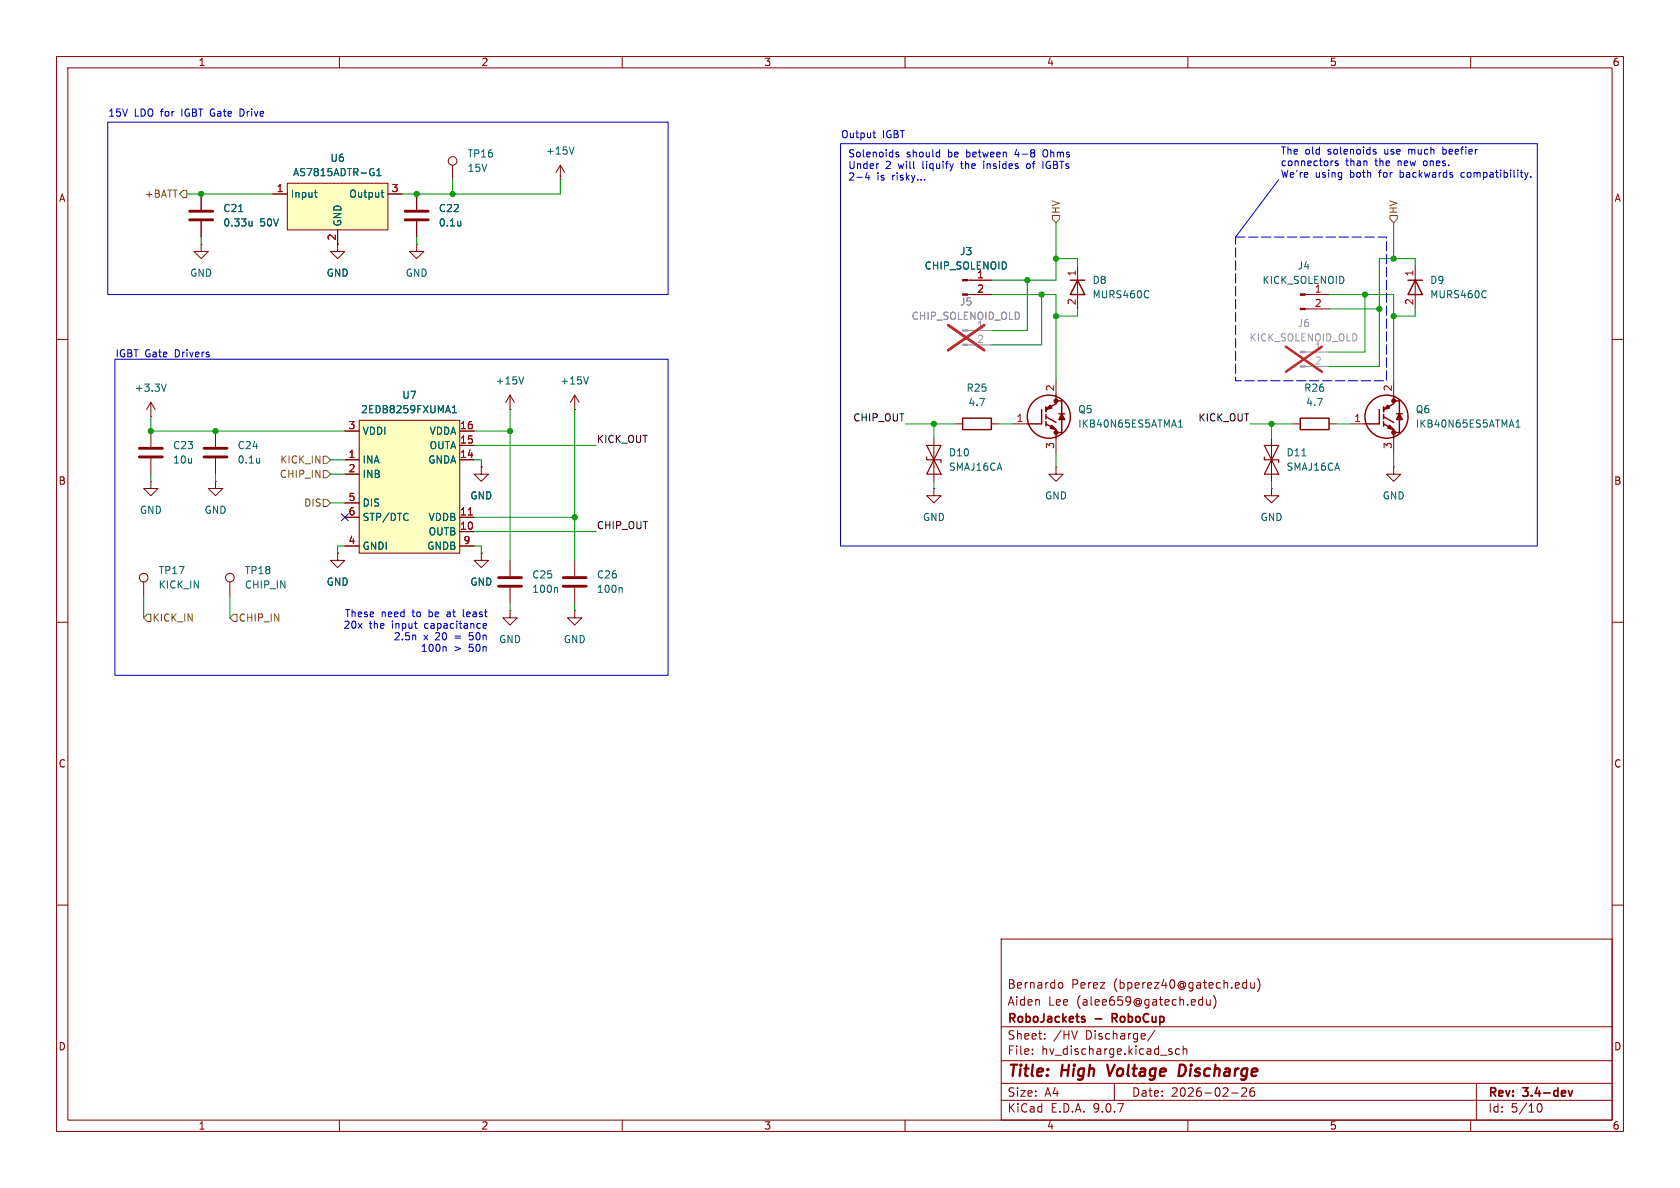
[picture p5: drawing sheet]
<svg xmlns="http://www.w3.org/2000/svg" width="297mm" height="210mm" viewBox="0 0 297 210" stroke-linecap="round" stroke-linejoin="round" font-family="sans-serif">
<g fill="none" stroke="#840000" stroke-width=".18">
<path d="M10 10h277v190h-277zM12 12h273v186h-273zM60 10v2M110 10v2M160 10v2M210 10v2M260 10v2M35.6 34.3v2.8M35.6 39.1v2.8M73.7 34.3v2.8M73.7 39.1v2.8M80 29.2v2.6"/>
<path d="M99.1 31.8h.1M99.1 29.2l-.8 1.3M99.1 29.2l.7 1.3M99.1 29.2v2.6M59.7 43.2v1.3h1.3l-1.3 1.2-1.3-1.2h1.3M230.7 52.1h4.2M230.7 54.6h4.2M10 60h2M38.1 76.2v2.8M228.6 74.9h1.3M234.9 74.9h1.3M285 60h2"/>
<path d="M38.1 81v2.8M10 110h2M90.2 108v1.2h1.2l-1.2 1.3-1.3-1.3h1.3M90.2 108h.1M285 110h2M10 160h2M177 166h108v32h-108zM187.2 173.8l.4-.1 .3 .3-.1 .6-.2 .1-.4-.1M212.2 176.7l.4 .1M212.6 176.2v1.5M212.6 177.6l-.4 .1M213.3 176.7l.1 .9 .3 .1 .3-.1"/>
<path d="M214 176.7v1M214.6 176.1a1.74 1.74 0 0 1-.1 2.2M220 173.7l.4 .1M220.4 173.2v1.5M220.4 174.6l-.4 .1M221.1 173.7l.1 .9 .3 .1 .2-.1M221.7 173.7v1M222.3 173a1.72 1.72 0 0 1 0 2.3M285 160h2M60 198v2M110 198v2M160 198v2"/>
<path d="M177 194.5h108M177 191.5h108M177 187.5h108M177 181.5h108M182.5 186.3v.1M182.5 185.5v.1M184.7 183.6v.1M184.7 182.8v.1M190.5 182.2l-.5 1.5M197 191.5v3M204.2 182.1l-1.3 2M206.8 185.9l.4 .1v.2l-.2 .2h-.3"/>
<path d="M206.8 185.4l.4 .1M208.5 185.5l-.4-.1-.3 .3v.4l.2 .2h.5M209.2 185.5l.2-.1 .3 .1 .1 .9M209.2 184.9v1.5M210 198v2M217.7 193.2h1.2M220.3 192.4v.5l-.8 .9h.9M221.2 192.4a1.17 1.17 0 0 0-.1 1.3h.6l.1-.5-.3-.3h-.4l-.1 .3M260 198v2M261 191.5v6.5M271.7 195.7l.2-.5 .2-.1a.81 .81 0 0 1 .6 .6 .81 .81 0 0 1-.3 .8h-.4l-.3-.5"/>
<circle cx="80" cy="28.4" r=".76"/>
</g>
<path d="M191.6 179.7l.2 .1M196.6 180h.6M197.2 179.2h-.6v1.5M191.6 180.2l.2 .2-.2 .3M277.3 192.8l.3 1 .4-1" fill="none" stroke="#840000" stroke-width=".3"/>
<path d="M195.7 188.2l.5 2M209.3 188.3l-.7-.1-.3 2h.5l.5-.3" fill="none" stroke="#840000" stroke-width=".4"/>
<path d="M33.5 37.3h4.1M33.5 38.9h4.1M71.6 37.3h4.1M71.6 38.9h4.1M36.1 79.2h4M36.1 80.8h4" fill="none" stroke="#840000" stroke-width=".51"/>
<path d="M42.2 37.4h.7M44.6 39.1v.8M44.6 39.8l-.4 .1M81.5 39.1v.8M81.5 39.8l-.1 .1M101.5 26l-.4 1.2M45.9 81v.9M45.9 81.7l-.1 .1" fill="none" stroke="#006464" stroke-width=".18"/>
<g fill="#a1a1a1" stroke="#a1a1a1" stroke-width=".18">
<path d="M229.9 62.1h.8v.3h-.8z"/>
<path d="M229.9 64.6h.8v.3h-.8z"/>
</g>
<path d="M230.7 62.2h4.2M230.7 64.8h4.2" fill="none" stroke="#a1a1a1" stroke-width=".18"/>
<path d="M227.3 61.3l6.4 4.4M233.7 61.3l-6.4 4.4" fill="none" stroke="#e12e31" stroke-width=".46"/>
<g fill="#840000" stroke="#840000" stroke-width=".18">
<path d="M229.9 51.9h.8v.3h-.8z"/>
<path d="M229.9 54.5h.8v.2h-.8z"/>
</g>
<path d="M229.9 73.9h5v2h-5z" fill="none" stroke="#840000" stroke-width=".25"/>
<path d="M50.8 32.4h17.8v8.2h-17.8z" fill="#ffffc2"/>
<g fill="none" stroke="#840000" stroke-width=".18">
<path d="M48.3 34.3h2.5M50.8 32.4h17.8v8.2h-17.8zM68.6 34.3h2.5M35.6 43.2v1.3h1.2l-1.2 1.2-1.3-1.2h1.3M35.6 43.2h.1M59.7 40.6v2.6M73.7 43.2v1.3h1.2l-1.2 1.2-1.3-1.2h1.3M73.7 43.2h.1M26.7 85.1v1.3h1.2l-1.2 1.2-1.3-1.2h1.3M26.7 85.1h.1M85.1 97.8v1.3h1.3l-1.3 1.2-1.3-1.2h1.3M85.1 97.8h.1"/>
<path d="M90.2 99.1v2.8M101.6 99.1v2.8M90.2 103.9v2.8M101.6 108v1.2h1.3l-1.3 1.3-1.3-1.3h1.3M101.6 108h.1M101.6 103.9v2.8"/>
</g>
<path d="M55.6 34h.5M55.8 34.8l.3 .1M65.9 30.5h.2v.4l-.2 .2M65.9 29.8l.2 .1M66.6 31.1h.7M66.6 30.2l.4-.4v1.3M67.4 34h.5M67.5 33.6v1.1l.4 .2M98.4 103.9l.2 .2v.6M109.8 103.9l.2 .2v.6" fill="none" stroke="#006464" stroke-width=".18"/>
<path d="M88.1 102.1h4.1M88.1 103.6h4.1M99.6 102.1h4M99.6 103.6h4" fill="none" stroke="#840000" stroke-width=".51"/>
<path d="M63.5 74.3h17.8v23.5h-17.8z" fill="#ffffc2"/>
<g fill="none" stroke="#840000" stroke-width=".18">
<path d="M35.6 34.3v2.8M35.6 39.1v2.8M48.3 34.3h2.5M68.6 34.3h2.5M73.7 34.3v2.8M73.7 39.1v2.8M59.7 40.6v2.6M171 49.5h4.3M171 52.1h4.3M190.5 47v7.6M250.2 47v7.6M26.7 73.7h.1"/>
<path d="M26.7 71.1l-.8 1.3M26.7 71.1l.7 1.3M26.7 71.1v2.6M26.7 76.2v2.8M61 76.2h2.5M63.5 74.3h17.8v23.5h-17.8zM81.3 76.2h2.5M81.3 78.7h2.5M90.2 72.4h.1M90.2 69.9l-.8 1.2M90.2 69.9l.7 1.2M90.2 69.9v2.5"/>
<path d="M101.6 72.4h.1M101.6 69.9l-.8 1.2M101.6 69.9l.8 1.2M101.6 69.9v2.5M165.1 77.5v7.6M168.9 74.9h1.3M175.3 74.9h1.2M179.1 74.9h2.5M186.7 67.3v2.6M186.7 77.5v2.5M224.8 77.5v7.6M238.8 74.9h2.5"/>
<path d="M246.4 67.3v2.6M246.4 77.5v2.5M26.7 81v2.8M38.1 85.1v1.3h1.3l-1.3 1.2-1.3-1.2h1.3M38.1 85.1h.1M59.7 97.8v1.3h1.3l-1.3 1.2-1.3-1.2h1.3M59.7 97.8h.1M61 81.3h2.5M61 83.8h2.5M61 88.9h2.5M61 91.4h2.5M61 96.5h2.5"/>
<path d="M81.3 81.3h2.5M81.3 91.4h2.5M81.3 96.5h2.5M81.3 94h2.5M85.1 82.6v1.2h1.3l-1.3 1.3-1.3-1.3h1.3M85.1 82.6h.1M85.1 97.8h.1M165.1 86.4v1.2h1.3l-1.3 1.3-1.3-1.3h1.3M165.1 86.4h.1M186.7 82.6v1.2h1.3l-1.3 1.3-1.3-1.3h1.3M186.7 82.6h.1M224.8 86.4v1.2h1.3l-1.3 1.3-1.3-1.3h1.3"/>
<path d="M224.8 86.4h.1M246.4 82.6v1.2h1.2l-1.2 1.3-1.3-1.3h1.3M246.4 82.6h.1M25.4 102.9v2.5M40.6 102.9v2.5"/>
<circle cx="25.4" cy="102.1" r=".76"/>
<circle cx="40.6" cy="102.1" r=".76"/>
</g>
<g fill="none" stroke="#006464" stroke-width=".18">
<path d="M42.2 37.4h.7M44.6 39.1v.8M44.6 39.8l-.4 .1M55.6 34h.5M55.8 34.8l.3 .1M65.9 30.5h.2v.4l-.2 .2M65.9 29.8l.2 .1M66.6 31.1h.7M66.6 30.2l.4-.4v1.3M67.4 34h.5M67.5 33.6v1.1l.4 .2M81.5 39.1v.8"/>
<path d="M81.5 39.8l-.1 .1M203 51.4l.1 .1M203.1 52.5l-.1 .1M262.7 51.4l.1 .1M262.8 52.5l-.1 .1M29.4 67.9l-.4 1.3M80 73h.7M80 72.1l.3-.4v1.3M92.6 66.6l-.4 1.3M104 66.6l-.4 1.3M208.3 75.5h.8M208.3 74.6l.4-.4v1.3"/>
<path d="M268 75.5h.7M268 74.6l.4-.4v1.3M72.1 90.8l.1 .1M72.2 91.9l-.1 .1M230.2 80.6h.7"/>
</g>
<path d="M82.8 91h.7" fill="none" stroke="#a90000" stroke-width=".18"/>
<path d="M163.8 78.7h2.6l-1.3 2.6zM223.5 78.7h2.6l-1.3 2.6zM163.8 80.8v.5h2.6v.5M165.1 81.3l1.3 2.5h-2.6zM223.5 80.8v.5h2.6v.5M224.8 81.3l1.3 2.5h-2.6z" fill="none" stroke="#840000" stroke-width=".2"/>
<g fill="#840000" stroke="#840000" stroke-width=".18">
<path d="M170.2 49.4h.8v.3h-.8z"/>
<path d="M170.2 51.9h.8v.3h-.8z"/>
</g>
<g fill="#a1a1a1" stroke="#a1a1a1" stroke-width=".18">
<path d="M170.2 58.3h.8v.2h-.8z"/>
<path d="M170.2 60.8h.8v.3h-.8z"/>
</g>
<path d="M171 58.4h4.3M171 61h4.3" fill="none" stroke="#a1a1a1" stroke-width=".18"/>
<path d="M167.6 57.5l6.4 4.4M174 57.5l-6.4 4.4" fill="none" stroke="#e12e31" stroke-width=".46"/>
<g fill="none" stroke="#840000" stroke-width=".25">
<path d="M189.2 49.5h2.6M190.5 49.5l1.3 2.6h-2.6zM248.9 49.5h2.6M250.2 49.5l1.3 2.6h-2.6zM170.2 73.9h5.1v2h-5.1zM184.1 72.4v2.5h-2.5M184.9 71.9v.9M184.9 73.3v.8M184.9 74.5v.8M184.9 73.7l1.8 1M184.9 74.9l1.8 1v1.6M186.7 70.9h1v2.3"/>
<path d="M186.7 69.9v1.5l-1.8 1M187.2 73.2h1M187.7 74.2v2.3h-1M243.8 72.4v2.5h-2.5M244.6 71.9v.9M244.6 73.3v.8M244.6 74.5v.8M244.6 73.7l1.8 1M244.6 74.9l1.8 1v1.6M246.4 70.9h1v2.3M246.4 69.9v1.5l-1.8 1M246.9 73.2h1"/>
<path d="M247.4 74.2v2.3h-1"/>
<circle cx="185.4" cy="73.7" r="3.8"/>
<circle cx="245.1" cy="73.7" r="3.8"/>
</g>
<g fill="#840000" stroke="#840000" stroke-width=".25">
<path d="M245.6 75.2l.8 .7-1-.2z"/>
<path d="M245.4 71.6l.2 .5-1 .3z"/>
<path d="M247.4 73.2l.5 1h-1z"/>
<path d="M185.9 75.2l.8 .7-1-.2z"/>
<path d="M184.9 72.4l.8-.8 .2 .5z"/>
<path d="M187.7 73.2l.5 1h-1z"/>
</g>
<g fill="none" stroke="#840000" stroke-width=".38">
<circle cx="186.7" cy="70.9" r=".25"/>
<circle cx="186.7" cy="76.5" r=".25"/>
<circle cx="246.4" cy="76.5" r=".25"/>
<circle cx="246.4" cy="70.9" r=".25"/>
</g>
<path d="M24.6 79.2h4.1M24.6 80.8h4.1" fill="none" stroke="#840000" stroke-width=".51"/>
<path d="M32.4 33.7h.6v1.2h-.6l-.7-.6zM186.1 38.1h1.2v.6l-.6 .7-.6-.7zM245.7 38.1h1.3v.6l-.6 .7-.7-.7zM57.1 80.6h.7l.6 .7-.6 .6h-.7zM57.1 83.2h.7l.6 .6-.6 .7h-.7zM57.1 88.3h.7l.6 .6-.6 .6h-.7zM26 108.6h.7v1.3h-.7l-.6-.7zM41.3 108.6h.6v1.3h-.6l-.7-.7z" fill="none" stroke="#725600" stroke-width=".18"/>
<g fill="none" stroke="#0000c2" stroke-width=".18">
<path d="M42.7 19.3h-.3v1.2h.3M19 21.6h99.1v30.5h-99.1zM148.6 25.4h123.2v71.1h-123.2zM153.3 30.5l-.3 .9h.8M153.6 31v.8M154.3 23.5h.5M154.5 23.1v1.1l.3 .2M155.2 28.9h.1M158.9 27l-.3-.1-.2 .2v.2l.5 .1v.3h-.5M163.5 31.7v.1M165.7 26.9l.4 .1M166.1 27.7h-.4"/>
<path d="M166.1 26.5v1.2M168.5 28.9l-.3 .9M169.8 28.9h.5M173.9 28.9v.9M182 29l-.3-.1-.2 .3 .1 .5h.4M184.7 26.5h-.1a.81 .81 0 0 0 .1 1.2M185 28.7l-.1 .5 .3 .5M226.1 31.8l-7.7 10.1M235.7 28.4l-.3 .1M236.5 28.5l-.3-.1-.2 .2 .1 .2 .4 .1v.3h-.5M242.8 26.8l.5 .2-.1 .2h-.3M242.8 26.5h.4"/>
<path d="M255.1 27.2h.3M255.1 26v1.2M255.4 26.4l-.3 .1M258.5 30.5l-.2 .2v.4l.2 .2M269.5 30.5l.3 .8M269.8 31.3l-.1 .3M270.1 30.5l-.3 .8M270.6 31.2v.1M20.3 63.5h97.8v55.9h-97.8zM73.5 112.4v.7M78.7 114.3l.2 .2v.7M81.9 107.8v1l.2 .2"/>
<path d="M85.4 110.6l.6-.1v-.2l-.4-.1-.2 .2 .1 .6h.5"/>
</g>
<g fill="none" stroke="#009600" stroke-width=".18">
<path d="M33 34.3h15.3M80 31.8v2.5M99.1 31.8v2.5h-28M186.7 39.4v10.1h-11.4M246.4 39.4v6.3M35.6 41.9v1.3M73.7 41.9v1.3M175.3 52.1h11.4v15.2M181.6 49.5v8.9h-6.3M184.1 52.1v8.9h-8.8M186.7 45.7h3.8v1.3M190.5 54.6v1.3h-3.8"/>
<path d="M234.9 54.6h8.9M234.9 52.1h11.5v15.2M241.3 52.1v10.1h-6.4M250.2 47v-1.3h-6.4v19.1h-8.9M250.2 54.6v1.3h-3.8M26.7 73.7v2.5h34.3M83.8 78.7h21.6M83.8 76.2h6.4M90.2 72.4v26.7M101.6 72.4v26.7M160 74.9h8.9M165.1 74.9v2.6"/>
<path d="M176.5 74.9h2.6M221 74.9h7.6M224.8 74.9v2.6M236.2 74.9h2.6M26.7 83.8v1.3M38.1 83.8v1.3M58.4 81.3h2.6M58.4 88.9h2.6M58.4 83.8h2.6M61 96.5h-1.3v1.3M83.8 96.5h1.3v1.3M83.8 91.4h17.8"/>
<path d="M83.8 94h21.6M83.8 81.3h1.3v1.3M165.1 85.1v1.3M186.7 80v2.6M224.8 85.1v1.3M246.4 80v2.6M25.4 105.4v3.8M40.6 105.4v3.8M90.2 106.7v1.3M101.6 106.7v1.3"/>
</g>
<path d="M60.4 90.8l1.2 1.2M61.6 90.8l-1.2 1.2" fill="none" stroke="#000084" stroke-width=".18"/>
<path d="M218.4 41.9h26.7v25.4h-26.7z" fill="none" stroke="#0000c2" stroke-width=".18" stroke-dasharray="1.7 .6"/>
<g fill="#009600" stroke="#009600" stroke-width=".18">
<circle cx="246.4" cy="45.7" r=".46"/>
<circle cx="241.3" cy="52.1" r=".46"/>
<circle cx="243.8" cy="54.6" r=".46"/>
<circle cx="35.6" cy="34.3" r=".46"/>
<circle cx="38.1" cy="76.2" r=".46"/>
<circle cx="26.7" cy="76.2" r=".46"/>
<circle cx="80" cy="34.3" r=".46"/>
<circle cx="73.7" cy="34.3" r=".46"/>
<circle cx="181.6" cy="49.5" r=".46"/>
<circle cx="186.7" cy="55.9" r=".46"/>
<circle cx="184.1" cy="52.1" r=".46"/>
<circle cx="186.7" cy="45.7" r=".46"/>
<circle cx="165.1" cy="74.9" r=".46"/>
<circle cx="90.2" cy="76.2" r=".46"/>
<circle cx="101.6" cy="91.4" r=".46"/>
<circle cx="246.4" cy="55.9" r=".46"/>
<circle cx="224.8" cy="74.9" r=".46"/>
</g>
<g font-size="2.8" fill="#840000">
<text x="178" y="190.9">Title:</text>
<text x="187.7" y="190.9">High</text>
<text x="196.6" y="190.9">Voltage</text>
<text x="210" y="190.9">Discharge</text>
</g>
<g font-size="2.1" fill="#840000">
<text x="178" y="178">Aiden</text>
<text x="178" y="175">Bernardo</text>
<text x="185.3" y="178">Lee</text>
<text x="189.4" y="175">Perez</text>
<text x="190.4" y="178">(alee659@gatech.edu)</text>
<text x="196.9" y="175">(bperez40@gatech.edu)</text>
<text x="178" y="184">Sheet:</text>
<text x="178" y="181.2">RoboJackets</text>
<text x="186.2" y="184">/HV</text>
<text x="192" y="184">Discharge/</text>
<text x="193.7" y="181.2">-</text>
<text x="197.3" y="181.2">RoboCup</text>
<text x="178" y="186.7">File:</text>
<text x="184.1" y="186.7">hv_discharge.kicad_sch</text>
<text x="178" y="196.9">KiCad</text>
<text x="178" y="194.1">Size:</text>
<text x="184.7" y="194.1">A4</text>
<text x="185.7" y="196.9">E.D.A.</text>
<text x="193.3" y="196.9">9.0.7</text>
<text x="200" y="194.1">Date:</text>
<text x="207" y="194.1">2026-02-26</text>
<text x="263" y="194.3">Rev:</text>
<text x="263" y="196.9">Id:</text>
<text x="267.1" y="196.9">5/10</text>
<text x="269.4" y="194.3">3.4-dev</text>
</g>
<g font-size="1.8" fill="#840000">
<text x="35" y="11.9">1</text>
<text x="85" y="11.9">2</text>
<text x="135" y="11.9">3</text>
<text x="185" y="11.9">4</text>
<text x="235" y="11.9">5</text>
<text x="285" y="11.9">6</text>
<text x="10.3" y="35.9">A</text>
<text x="285.3" y="35.9">A</text>
<text x="10.3" y="85.9">B</text>
<text x="285.3" y="85.9">B</text>
<text x="10.3" y="135.9">C</text>
<text x="285.3" y="135.9">C</text>
<text x="10.3" y="185.9">D</text>
<text x="285.3" y="185.9">D</text>
<text x="35" y="199.9">1</text>
<text x="85" y="199.9">2</text>
<text x="135" y="199.9">3</text>
<text x="185" y="199.9">4</text>
<text x="235" y="199.9">5</text>
<text x="285" y="199.9">6</text>
</g>
<g font-size="1.8" fill="#0000c2">
<text x="19" y="20.7">15V</text>
<text x="23.7" y="20.7">LDO for</text>
<text x="32.4" y="20.7">IGBT Gate</text>
<text x="43" y="20.7">Drive</text>
<text x="148.6" y="24.5">Output</text>
<text x="149.9" y="28.2">Solenoids</text>
<text x="156" y="24.5">IGBT</text>
<text x="160.2" y="28.2">should</text>
<text x="167.7" y="28.2">be</text>
<text x="171.1" y="28.2">between</text>
<text x="180" y="28.2">4-8</text>
<text x="185.1" y="28.2">Ohms</text>
<text x="226.3" y="27.4">The</text>
<text x="226.3" y="29.5">connectors</text>
<text x="230.7" y="27.4">old</text>
<text x="234.9" y="27.4">solenoids</text>
<text x="237.9" y="29.5">than</text>
<text x="243.3" y="29.5">the</text>
<text x="245.1" y="27.4">use</text>
<text x="247.4" y="29.5">new</text>
<text x="249.5" y="27.4">much</text>
<text x="252.2" y="29.5">ones.</text>
<text x="255.8" y="27.4">beefier</text>
<text x="149.9" y="30.2">Under</text>
<text x="149.9" y="32.3">2-4</text>
<text x="155" y="32.3">is</text>
<text x="156.6" y="30.2">2</text>
<text x="157.9" y="32.3">risky...</text>
<text x="159" y="30.2">will</text>
<text x="163.4" y="30.2">liquify</text>
<text x="170.5" y="30.2">the</text>
<text x="174.6" y="30.2">insides</text>
<text x="182.5" y="30.2">of</text>
<text x="185.5" y="30.2">IGBTs</text>
<text x="226.3" y="31.5">We're</text>
<text x="232.5" y="31.5">using</text>
<text x="238.8" y="31.5">both</text>
<text x="244.2" y="31.5">for</text>
<text x="248" y="31.5">backwards</text>
<text x="259.1" y="31.5">compatibility.</text>
<text x="20.3" y="63.3">IGBT Gate</text>
<text x="31" y="63.3">Drivers</text>
<text x="60.6" y="111.5">20x</text>
<text x="60.9" y="109.4">These</text>
<text x="65.3" y="111.5">the</text>
<text x="67.4" y="109.4">need</text>
<text x="69.4" y="111.5">input</text>
<text x="69.5" y="113.5">2.5n</text>
<text x="73" y="109.4">to</text>
<text x="74.9" y="113.5">x</text>
<text x="75.4" y="111.5">capacitance</text>
<text x="76.1" y="109.4">be</text>
<text x="77.1" y="113.5">20</text>
<text x="79.5" y="109.4">at</text>
<text x="80.7" y="113.5">=</text>
<text x="82.6" y="109.4">least</text>
<text x="83.5" y="113.5">50n</text>
<text x="74.3" y="115.6">100n</text>
<text x="80.3" y="115.6">&gt;</text>
<text x="83" y="115.6">50n</text>
</g>
<g font-size="1.8" fill="#006464">
<text x="58.3" y="28.8">U6</text>
<text x="82.6" y="28">TP16</text>
<text x="96.4" y="27.5">+15V</text>
<text x="51.3" y="35.2">Input</text>
<text x="51.7" y="31.3">AS7815ADTR-G1</text>
<text x="61.6" y="35.2">Output</text>
<text x="82.6" y="30.6">15V</text>
<text x="39.4" y="40.2">0.33u</text>
<text x="39.4" y="37.7">C21</text>
<text x="45.9" y="40.2">50V</text>
<text x="60.6" y="40.1" transform="rotate(-90 60.6 40.1)">GND</text>
<text x="77.5" y="37.7">C22</text>
<text x="77.5" y="40.2">0.1u</text>
<text x="163.4" y="47.9">CHIP_SOLENOID</text>
<text x="169.6" y="45.3">J3</text>
<text x="229.3" y="47.9">J4</text>
<text x="33.5" y="49.1">GND</text>
<text x="57.7" y="49.1">GND</text>
<text x="71.6" y="49.1">GND</text>
<text x="193" y="50.4">D8</text>
<text x="193" y="52.9">MURS460C</text>
<text x="223.1" y="50.4">KICK_SOLENOID</text>
<text x="232.3" y="51.8">1</text>
<text x="252.7" y="50.4">D9</text>
<text x="252.7" y="52.9">MURS460C</text>
<text x="23.7" y="69.4">+3.3V</text>
<text x="71" y="70.7">U7</text>
<text x="87.5" y="68.2">+15V</text>
<text x="99" y="68.2">+15V</text>
<text x="170.8" y="69.4">R25</text>
<text x="171.1" y="72">4.7</text>
<text x="230.5" y="69.4">R26</text>
<text x="230.8" y="72">4.7</text>
<text x="63.7" y="73.3">2EDB8259FXUMA1</text>
<text x="64" y="77.1">VDDI</text>
<text x="75.9" y="77.1">VDDA</text>
<text x="190.5" y="73.3">Q5</text>
<text x="190.5" y="75.8">IKB40N65ES5ATMA1</text>
<text x="250.2" y="73.3">Q6</text>
<text x="250.2" y="75.8">IKB40N65ES5ATMA1</text>
<text x="30.5" y="79.6">C23</text>
<text x="30.5" y="82.1">10u</text>
<text x="41.9" y="79.6">C24</text>
<text x="41.9" y="82.1">0.1u</text>
<text x="64" y="82.1">INA</text>
<text x="75.6" y="82.1">GNDA</text>
<text x="75.9" y="79.6">OUTA</text>
<text x="167.6" y="83.4">SMAJ16CA</text>
<text x="167.6" y="80.9">D10</text>
<text x="227.3" y="83.4">SMAJ16CA</text>
<text x="227.3" y="80.9">D11</text>
<text x="64" y="84.7">INB</text>
<text x="64" y="89.8">DIS</text>
<text x="83.1" y="88.5">GND</text>
<text x="184.7" y="88.5">GND</text>
<text x="244.3" y="88.5">GND</text>
<text x="24.6" y="91">GND</text>
<text x="36.1" y="91">GND</text>
<text x="64" y="92.3">STP/DTC</text>
<text x="75.7" y="92.3">VDDB</text>
<text x="75.7" y="94.8">OUTB</text>
<text x="163.1" y="92.3">GND</text>
<text x="222.8" y="92.3">GND</text>
<text x="27.9" y="101.7">TP17</text>
<text x="43.2" y="101.7">TP18</text>
<text x="64" y="97.4">GNDI</text>
<text x="75.4" y="97.4">GNDB</text>
<text x="27.9" y="104.2">KICK_IN</text>
<text x="43.2" y="104.2">CHIP_IN</text>
<text x="57.7" y="103.7">GND</text>
<text x="83.1" y="103.7">GND</text>
<text x="94" y="105">100n</text>
<text x="94" y="102.5">C25</text>
<text x="105.4" y="105">100n</text>
<text x="105.4" y="102.5">C26</text>
<text x="88.1" y="113.9">GND</text>
<text x="99.6" y="113.9">GND</text>
</g>
<g font-size="1.8" fill="#725600">
<text x="25.5" y="35.2">+BATT</text>
<text x="187.6" y="37.9" transform="rotate(-90 187.6 37.9)">HV</text>
<text x="247.2" y="37.9" transform="rotate(-90 247.2 37.9)">HV</text>
<text x="49.4" y="82.2">KICK_IN</text>
<text x="49.4" y="84.7">CHIP_IN</text>
<text x="53.7" y="89.8">DIS</text>
<text x="26.9" y="110.1">KICK_IN</text>
<text x="42.1" y="110.1">CHIP_IN</text>
</g>
<g font-size="1.8" fill="#a90000">
<text x="48.8" y="34">1</text>
<text x="69.1" y="34">3</text>
<text x="59.4" y="42.6" transform="rotate(-90 59.4 42.6)">2</text>
<text x="172.6" y="49.3">1</text>
<text x="172.6" y="51.8">2</text>
<text x="190.2" y="49" transform="rotate(-90 190.2 49)">1</text>
<text x="249.9" y="49" transform="rotate(-90 249.9 49)">1</text>
<text x="190.2" y="54" transform="rotate(-90 190.2 54)">2</text>
<text x="232.3" y="54.4">2</text>
<text x="249.9" y="54" transform="rotate(-90 249.9 54)">2</text>
<text x="186.4" y="69.3" transform="rotate(-90 186.4 69.3)">2</text>
<text x="246.1" y="69.3" transform="rotate(-90 246.1 69.3)">2</text>
<text x="61.5" y="75.9">3</text>
<text x="81.2" y="75.9">16</text>
<text x="179.6" y="74.7">1</text>
<text x="239.3" y="74.7">1</text>
<text x="61.5" y="81">1</text>
<text x="61.5" y="83.6">2</text>
<text x="81.2" y="78.5">15</text>
<text x="81.2" y="81">14</text>
<text x="186.4" y="79.4" transform="rotate(-90 186.4 79.4)">3</text>
<text x="246.1" y="79.4" transform="rotate(-90 246.1 79.4)">3</text>
<text x="61.5" y="88.6">5</text>
<text x="61.5" y="91.2">6</text>
<text x="81.2" y="91.2">11</text>
<text x="81.2" y="93.7">10</text>
<text x="61.5" y="96.3">4</text>
<text x="81.8" y="96.3">9</text>
</g>
<g font-size="1.8" fill="#989898">
<text x="161.1" y="56.7">CHIP_SOLENOID_OLD</text>
<text x="169.6" y="54.2">J5</text>
<text x="229.3" y="58">J6</text>
<text x="220.8" y="60.6">KICK_SOLENOID_OLD</text>
<text x="232.3" y="62">1</text>
</g>
<g font-size="1.8" fill="#aaa">
<text x="172.6" y="58.2">1</text>
<text x="172.6" y="60.7">2</text>
<text x="232.3" y="64.5">2</text>
</g>
<g font-size="1.8" fill="#0f0f0f">
<text x="150.7" y="74.6">CHIP_OUT</text>
<text x="211.7" y="74.6">KICK_OUT</text>
<text x="105.4" y="78.4">KICK_OUT</text>
<text x="105.4" y="93.6">CHIP_OUT</text>
</g>
</svg>
